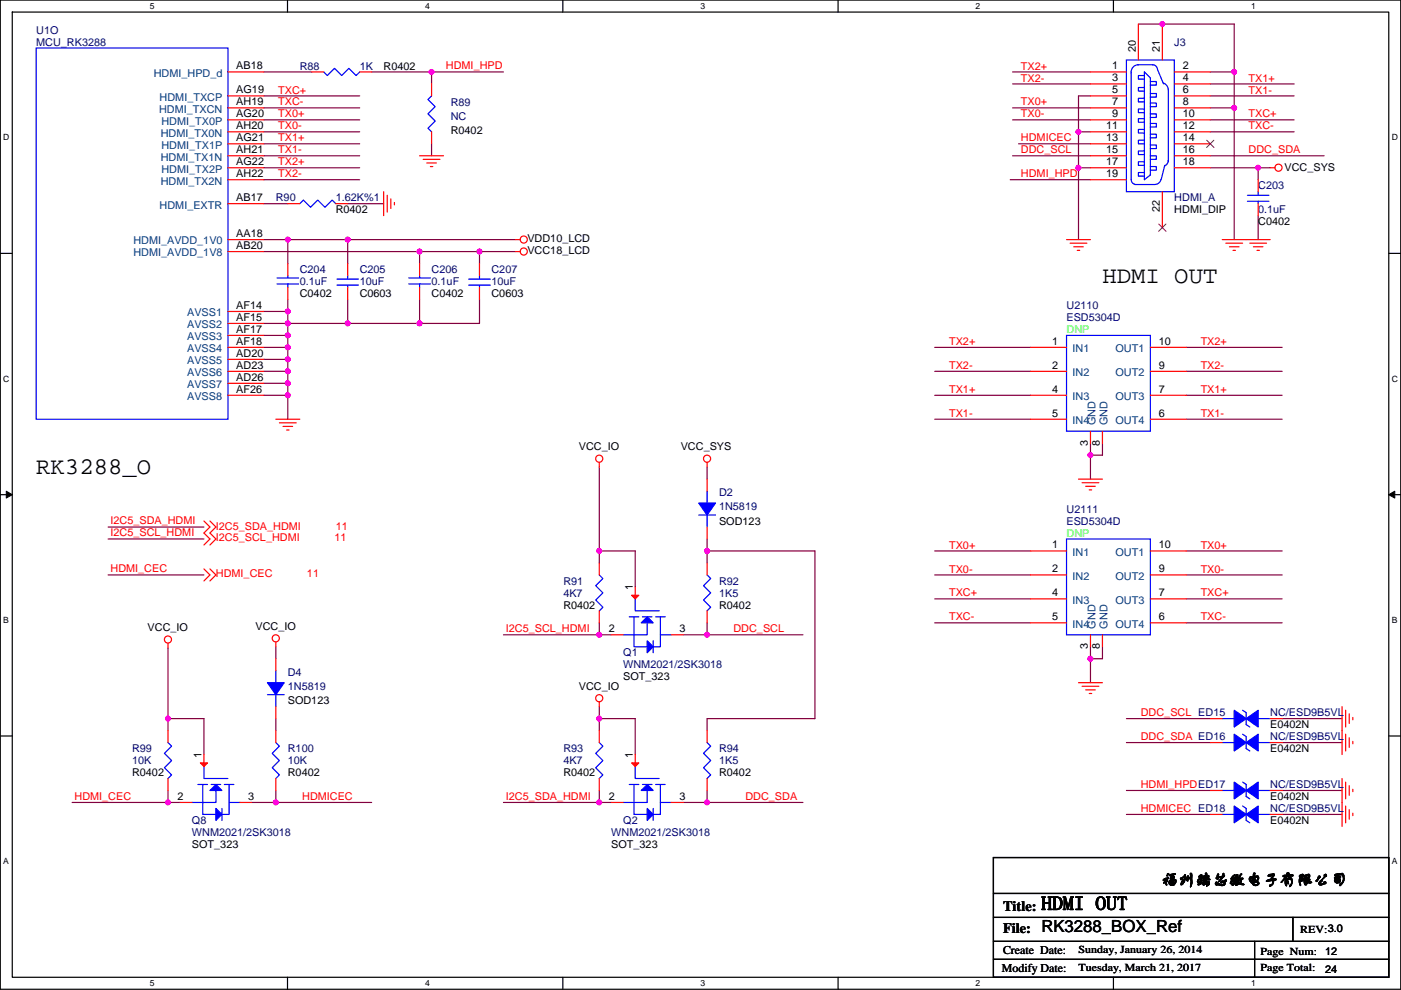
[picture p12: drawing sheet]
<svg xmlns="http://www.w3.org/2000/svg" width="297mm" height="210mm" viewBox="0 0 297 210" stroke-linecap="round" stroke-linejoin="round" font-family="sans-serif">
<path d="M.1 0h296.9v209.8h-296.9zM2.6 2.6h291.8v204.7h-291.8z" fill="none" stroke="#000" stroke-width=".25"/>
<g fill="#fff">
<path d="M31.8 .3h1v2h-1z"/>
<path d="M31.8 207.5h1v2.1h-1z"/>
</g>
<path d="M61 0v2.6M61 207.3v2.5" fill="none" stroke="#000" stroke-width=".25"/>
<g fill="#fff">
<path d="M90.1 .3h1v2h-1z"/>
<path d="M90.1 207.5h1v2.1h-1z"/>
</g>
<path d="M119.3 0v2.6M119.3 207.3v2.5" fill="none" stroke="#000" stroke-width=".25"/>
<g fill="#fff">
<path d="M148.5 .3h1v2h-1z"/>
<path d="M148.5 207.5h1v2.1h-1z"/>
</g>
<path d="M177.7 0v2.6M177.7 207.3v2.5" fill="none" stroke="#000" stroke-width=".25"/>
<g fill="#fff">
<path d="M206.9 .3h1v2h-1z"/>
<path d="M206.9 207.5h1v2.1h-1z"/>
</g>
<path d="M236.1 0v2.6M236.1 207.3v2.5" fill="none" stroke="#000" stroke-width=".25"/>
<g fill="#fff">
<path d="M265.2 .3h1v2h-1z"/>
<path d="M265.2 207.5h1v2.1h-1z"/>
<path d="M.7 28.2h1.3v2h-1.3z"/>
<path d="M295.1 28.2h1.3v2h-1.3z"/>
<path d="M.7 79.3h1.3v2.1h-1.3z"/>
<path d="M295.1 79.3h1.3v2.1h-1.3z"/>
</g>
<path d="M.1 53.7h2.5M294.4 53.7h2.6" fill="none" stroke="#000" stroke-width=".25"/>
<g fill="#fff">
<path d="M.7 130.5h1.2v2h-1.2z"/>
<path d="M295.1 130.5h1.2v2h-1.2z"/>
</g>
<path d="M.1 104.9h2.5M294.4 104.9h2.6" fill="none" stroke="#000" stroke-width=".25"/>
<path d="M1.3 104.2l1.3 .7-1.3 .7zM294.4 104.9l1.3-.7v1.4z" fill="#000" stroke="#000" stroke-width=".21"/>
<g fill="#fff">
<path d="M.7 181.7h1.2v2h-1.2z"/>
<path d="M295.1 181.7h1.2v2h-1.2z"/>
</g>
<path d="M.1 156.1h2.5M294.4 156.1h2.6M210.6 181.9h83.8v25.4h-83.8zM210.6 189.5h83.8M210.6 194.6h83.8M210.6 199.7h83.8M266 199.7v7.6M274.1 194.6v5.1M210.6 203.5h83.8" fill="none" stroke="#000" stroke-width=".25"/>
<g fill="none" stroke="#800040" stroke-width=".25">
<path d="M55.9 15.3h10.2M78.8 15.3h12.7v2.5M91.5 15.3h15.2M214.7 15.3h16.5M214.7 17.8h16.5M241.4 5.1h20.3v10.2M256.6 17.8h17.8M256.6 15.3h5.1M261.7 15.3v7.6M55.9 22.9h20.4M55.9 20.3h20.4M55.9 33h20.4"/>
<path d="M55.9 30.5h20.4M55.9 28h20.4M55.9 25.4h20.4M55.9 38.1h20.4M55.9 35.6h20.4M91.5 30.5v2.5M214.2 38.1h17M214.7 22.9h16.5M214.7 25.4h16.5M214.7 33h16.5M216 30.5h15.2M228.7 28h2.5"/>
<path d="M228.7 35.6h2.5M228.7 35.6v15.2M228.7 28v7.6M231.2 20.3h-2.5v7.7M256.6 35.6h12.7M256.6 28h17.8M256.6 25.4h17.8M256.6 33h24.1M256.6 20.3h17.8M256.6 22.9h5.1M261.7 22.9v27.9M266.8 35.6v2.5"/>
<path d="M55.9 53.4h33.1M55.9 43.2h5.1M55.9 50.8h5.1M61 50.8h12.7v5.1M61 50.8v5.1M73.7 43.2h7.6M73.7 50.8h35.6M89 53.4h12.7M89 53.4v2.5M101.7 53.4v2.5M101.7 53.4h7.6M266.8 45.7v5.1"/>
<path d="M55.9 68.6h5.1M55.9 71.1h5.1v2.6M55.9 73.7h5.1M55.9 76.2h5.1v2.6M55.9 78.8h5.1M61 68.6v2.5M61 73.7v2.5M61 78.8v2.5M61 66.1v2.5M61 63.5v2.6h-5.1M73.7 63.5v5.1h-12.7M73.7 68.6h15.3"/>
<path d="M89 63.5v5.1M101.7 63.5v5.1h-12.7M198.2 78.8h20.3M198.2 73.7h20.3M251.5 73.7h20.3M251.5 78.8h20.3M55.9 81.3h5.1M55.9 83.8h5.1v5.1M61 81.3v2.5M127.1 99.1v17.8M149.9 99.1v2.5M198.2 88.9h20.3"/>
<path d="M198.2 83.8h20.3M231.2 96.5v5.1M231.2 94v2.5M233.7 94v2.5h-2.5M251.5 83.8h20.3M251.5 88.9h20.3M22.9 114.3h20.3M22.9 111.8h20.3M127.1 116.9h7.6v7.6M127.1 116.9v2.5M149.9 116.9h22.9v35.5h-22.9v2.6M149.9 114.3v2.6"/>
<path d="M149.9 116.9v2.5M198.2 116.9h20.3M251.5 116.9h20.3M22.9 121.9h20.3M35.6 137.4v15M58.5 137.2v2.5M106.7 134.6h20.4M127.1 132.1v2.5M127.1 134.6h2.5M144.8 134.6h5.1M149.9 134.6h20.3M149.9 132.1v2.5"/>
<path d="M198.2 121.9h20.3M198.2 127h20.3M198.2 132.1h20.3M231.2 137.2v2.5M231.2 139.7v5.1M233.7 137.2v2.5h-2.5M251.5 127h20.3M251.5 121.9h20.3M251.5 132.1h20.3M35.6 152.4h7.6v7.6M35.6 152.4v2.6M58.5 152.4v2.6"/>
<path d="M127.1 149.9v2.5M127.1 152.4h7.6v7.6M127.1 152.4v2.6M238.8 152.4h17.8M238.8 157.5h17.8M271.8 157.5h12.7M271.8 152.4h12.7M15.3 170.2h20.3M35.6 170.2h2.6M35.6 167.7v2.5M53.4 170.2h5.1M58.5 167.7v2.5"/>
<path d="M58.5 170.2h20.3M106.7 170.2h20.4M127.1 167.7v2.5M127.1 170.2h2.5M144.8 170.2h5.1M149.9 167.7v2.5M149.9 170.2h20.3M238.8 167.7h17.8M238.8 172.7h17.8M271.8 167.7h12.7M271.8 172.7h12.7"/>
</g>
<g fill="#f0f" stroke="#f0f" stroke-width=".25">
<circle cx="61" cy="71.1" r=".5"/>
<circle cx="61" cy="68.6" r=".5"/>
<circle cx="61" cy="76.2" r=".5"/>
<circle cx="61" cy="73.7" r=".5"/>
<circle cx="61" cy="81.3" r=".5"/>
<circle cx="61" cy="78.7" r=".5"/>
<circle cx="61" cy="83.8" r=".5"/>
<circle cx="61" cy="50.8" r=".5"/>
<circle cx="88.9" cy="68.6" r=".5"/>
<circle cx="73.7" cy="68.6" r=".5"/>
<circle cx="88.9" cy="53.3" r=".5"/>
<circle cx="261.7" cy="22.9" r=".5"/>
<circle cx="261.7" cy="15.2" r=".5"/>
<circle cx="246.4" cy="5.1" r=".5"/>
<circle cx="266.7" cy="35.6" r=".5"/>
<circle cx="228.6" cy="35.6" r=".5"/>
<circle cx="228.6" cy="27.9" r=".5"/>
<circle cx="149.9" cy="116.8" r=".5"/>
<circle cx="127" cy="134.6" r=".5"/>
<circle cx="149.9" cy="134.6" r=".5"/>
<circle cx="149.9" cy="170.2" r=".5"/>
<circle cx="127" cy="116.8" r=".5"/>
<circle cx="127" cy="170.2" r=".5"/>
<circle cx="61" cy="66" r=".5"/>
<circle cx="101.6" cy="53.3" r=".5"/>
<circle cx="91.5" cy="15.2" r=".5"/>
<circle cx="73.7" cy="50.8" r=".5"/>
<circle cx="35.6" cy="170.2" r=".5"/>
<circle cx="35.6" cy="152.4" r=".5"/>
<circle cx="58.5" cy="170.2" r=".5"/>
<circle cx="231.2" cy="139.7" r=".5"/>
<circle cx="231.2" cy="96.5" r=".5"/>
<circle cx="127" cy="152.4" r=".5"/>
</g>
<g fill="none" stroke="#f00" stroke-width=".25">
<path d="M48.3 15.3h7.6M66.1 15.3h2.5M76.3 15.3h2.5M91.5 17.8v2.5M231.2 15.3h7.6M231.2 17.8h7.6M241.4 5.1v7.6M246.4 5.1v7.6M249 15.3h7.6M249 17.8h7.6M48.3 35.6h7.6M48.3 38.1h7.6"/>
<path d="M48.3 33h7.6M48.3 25.4h7.6M48.3 30.5h7.6M48.3 28h7.6M48.3 22.9h7.6M48.3 20.3h7.6M89 33h5M89.7 33.8h3.6M90.5 34.6h2M91.2 35.3h.6M91.5 28v2.5M231.2 20.3h7.6"/>
<path d="M231.2 22.9h7.6M231.2 25.4h7.6M231.2 28h7.6M231.2 30.5h7.6M231.2 33h7.6M231.2 35.6h7.6M231.2 38.1h7.6M249 20.3h7.6M249 22.9h7.6M249 25.4h7.6M249 28h7.6M249 30.5h7.6"/>
<path d="M249 33h7.6M249 35.6h7.6M266.8 38.1v2.6M269.3 35.6h1M48.3 53.4h7.6M48.3 50.8h7.6M48.3 43.2h7.6M61 55.9v2.5M61 43.2h2.6M71.2 43.2h2.5M73.7 55.9v2.5M81.3 40.7v5"/>
<path d="M82.1 41.4v3.6M82.9 42.2v2M83.6 42.9v.6M89 55.9v2.5M101.7 55.9v2.5M109.3 50.8h1M109.3 53.4h1M226.1 50.8h5.1M226.9 51.6h3.5M227.6 52.3h2.1M228.4 53.1h.5M246.4 40.7v7.6"/>
<path d="M259.1 50.8h10.2M259.9 51.6h3.6M260.7 52.3h2M261.4 53.1h.5M265 51.6h3.5M265.7 52.3h2.1M266.5 53.1h.5M266.8 43.2v2.5M48.3 66.1h7.6M48.3 68.6h7.6M48.3 71.1h7.6M48.3 73.7h7.6"/>
<path d="M48.3 76.2h7.6M48.3 78.8h7.6M61 61v2.5M73.7 61v2.5M89 61v2.5M101.7 61v2.5M218.5 73.7h7.6M218.5 78.8h7.6M243.9 78.8h7.6M243.9 73.7h7.6M48.3 81.3h7.6M48.3 83.8h7.6"/>
<path d="M58.5 88.9h5.1M59.2 89.7h3.6M60 90.4h2M60.8 91.2h.5M127.1 98.1v1M149.9 98.1v1M218.5 83.8h7.6M218.5 88.9h7.6M231.2 91.5v2.5M233.7 91.5v2.5M243.9 88.9h7.6M243.9 83.8h7.6"/>
<path d="M43.2 110.5l1.3 1.3-1.3 1.3 1.3 1.2-1.3 1.3M44.5 110.5l1.3 1.3-1.3 1.3 1.3 1.2-1.3 1.3M127.1 119.4v2.5M149.9 119.4v2.5M149.9 101.6v2.6M149.9 111.8v2.5M218.5 116.9h7.6M228.7 101.6h5M229.4 102.4h3.6M230.2 103.1h2M230.9 103.9h.6M243.9 116.9h7.6"/>
<path d="M35.6 136.4v1M43.2 120.7l1.3 1.2-1.3 1.3M44.5 120.7l1.3 1.2-1.3 1.3M58.5 136.2v1M58.5 139.7v2.6M127.1 129.6v2.5M129.6 134.6h2.5M134.7 124.5v2.5M142.3 134.6h2.5M149.9 129.6v2.5M218.5 121.9h7.6M218.5 127h7.6"/>
<path d="M218.5 132.1h7.6M231.2 134.6v2.6M233.7 134.6v2.6M243.9 132.1h7.6M243.9 127h7.6M243.9 121.9h7.6M35.6 155v2.5M58.5 149.9v2.5M58.5 155v2.5M127.1 148.9v1M127.1 155v2.5M149.9 155v2.5"/>
<path d="M228.7 144.8h5M229.4 145.6h3.6M230.2 146.3h2M230.9 147.1h.6M256.6 157.5h2.5M256.6 152.4h2.5M269.3 157.5h2.5M269.3 152.4h2.5M284.5 149.9v10.1M285.3 150.6v3.6M285.3 155.7v3.6M286.1 151.4v2"/>
<path d="M286.1 156.5v2M286.8 152.2v.5M286.8 157.2v.6M35.6 165.1v2.6M38.2 170.2h2.5M43.2 160v2.6M50.9 170.2h2.5M58.5 165.1v2.6M127.1 165.1v2.6M129.6 170.2h2.5M134.7 160v2.6M142.3 170.2h2.5"/>
<path d="M149.9 165.1v2.6M256.6 172.7h2.5M256.6 167.7h2.5M269.3 172.7h2.5M269.3 167.7h2.5M284.5 165.1v10.2M285.3 171v3.5M285.3 165.9v3.5M286.1 171.7v2.1M286.1 166.6v2.1M286.8 172.5v.5M286.8 167.4v.5"/>
<circle cx="271.1" cy="35.6" r=".76"/>
<circle cx="111" cy="53.3" r=".76"/>
<circle cx="111" cy="50.8" r=".76"/>
<circle cx="127" cy="97.3" r=".76"/>
<circle cx="149.9" cy="97.3" r=".76"/>
<circle cx="35.6" cy="135.6" r=".76"/>
<circle cx="58.5" cy="135.4" r=".76"/>
<circle cx="127" cy="148.1" r=".76"/>
</g>
<g fill="none" stroke="#00f" stroke-width=".25">
<path d="M7.7 10.2h40.6v78.7h-40.6zM68.6 15.3h.1M68.6 15.3l.8 .7 1.5-1.5 1.6 1.5 1.5-1.5 1.5 1.5 .8-.7M76.3 15.3h.1M238.8 12.7h10.2v28h-10.2zM239.8 15.3v22.8a.98 .98 0 0 0 .8 1M241.1 13.7h3.3a1.01 1.01 0 0 1 1 1l1.3 3.1M241.3 13.7a1.51 1.51 0 0 0-1.4 1.8M242.6 15.3l1.3 1.2v20.6l-1.3 1zM242.6 16h-1.2v.8h1.2M242.6 18.6h-1.2v.7h1.2M243.9 17.3h1.3v.8h-1.3"/>
<path d="M243.9 19.8h1.3v.8h-1.3M246.7 17.6a1.53 1.53 0 0 1 1 1.5M247.7 19.1v15.2M91.5 20.3l-.8 .8 1.6 1.5-1.6 1.6 1.6 1.5-1.6 1.5 .8 .8M91.5 28h.1M91.5 20.3h.1M240.6 39.1h4.3M242.6 20.8h-1.2v.8h1.2M242.6 23.1h-1.2v.8h1.2M242.6 25.2h-1.2v.7h1.2M242.6 27.5h-1.2v.7h1.2M242.6 29.7h-1.2v.8h1.2"/>
<path d="M242.6 32h-1.2v.8h1.2M242.6 34.3h-1.2v.8h1.2M242.6 36.6h-1.2v.8h1.2M243.9 21.9h1.3v.7h-1.3M243.9 24.2h1.3v.7h-1.3M243.9 26.2h1.3v.7h-1.3M243.9 28.5h1.3v.7h-1.3M243.9 30.8h1.3v.7h-1.3M243.9 33h1.3v.8h-1.3M243.9 35.3h1.3v.8h-1.3M246.1 38.1a1.24 1.24 0 0 1-1.2 1M246.9 35.1l-.7 3"/>
<path d="M247.7 34a1.26 1.26 0 0 1-.8 1.2M58.7 58.9h4.6M61 58.4v.5M63.6 43.2l.7-.8 1.5 1.6 1.6-1.6 1.5 1.6 1.5-1.6 .8 .8M63.6 43.2h.1M71.2 43.2h.1M71.4 59.2h4.6M73.7 58.4v.8M86.7 58.9h4.5M89 58.4v.5M99.4 59.2h4.5M101.7 58.4v.8"/>
<path d="M264.5 41.4h4.5M264.5 42.7h4.5M266.8 42.7v.5M266.8 40.7v.7M58.7 60.2h4.6M61 60.2v.8M71.4 60.5h4.6M73.7 60.5v.5M86.7 60.2h4.5M89 60.2v.8M99.4 60.5h4.5M101.7 60.5v.5"/>
<path d="M226.1 71.1h17.8v20.4h-17.8zM148.1 109.2h3.6M149.9 104.2v2.5M149.9 109.2v2.6M226.1 114.3h17.8v20.3h-17.8zM127.1 121.9l.7 .8-1.5 1.5 1.5 1.6-1.5 1.5 1.5 1.5-.7 .8M133.4 130.8h2M134.4 130.8v6.4h2.8M134.7 127v2.6h5.1M136.2 130.8h2M137.2 132.1v2.5h-5.1M138.5 135.9v2.6"/>
<path d="M139 130.8h2M140 134.6h2.3M140 130.8v6.4h-1.5M149.9 121.9l.8 .8-1.5 1.5 1.5 1.6-1.5 1.5 1.5 1.5-.8 .8M35.6 157.5l.8 .8-1.5 1.5 1.5 1.5-1.5 1.5 1.5 1.6-.8 .7M56.7 147.3h3.6M58.5 157.5l.7 .8-1.5 1.5 1.5 1.5-1.5 1.5 1.5 1.6-.7 .7M58.5 142.3v2.5M58.5 147.3v2.6M127.1 157.5l.7 .8-1.5 1.5 1.5 1.5-1.5 1.5 1.5 1.6-.7 .7M149.9 157.5l.8 .8-1.5 1.5 1.5 1.5-1.5 1.5 1.5 1.6-.8 .7M259.1 157.5h2.6"/>
<path d="M259.1 152.4h2.6M263.5 155.7l.7 .5v2.6l.8 .5M263.5 150.6l.7 .6v2.5l.8 .5M266.8 157.5h2.5M266.8 152.4h2.5M42 166.4h2M43 166.4v6.3h2.8M43.2 162.6v2.5h5.1M44.8 166.4h2M45.8 167.7v2.5h-5.1M47.1 171.5v2.5M47.6 166.4h2"/>
<path d="M48.6 166.4v6.3h-1.5M48.6 170.2h2.3M133.4 166.4h2M134.4 166.4v6.3h2.8M134.7 162.6v2.5h5.1M136.2 166.4h2M137.2 167.7v2.5h-5.1M138.5 171.5v2.5M139 166.4h2M140 170.2h2.3M140 166.4v6.3h-1.5M259.1 172.7h2.6"/>
<path d="M259.1 167.7h2.6M263.5 171l.7 .5v2.5l.8 .5M263.5 165.9l.7 .5v2.5l.8 .5M266.8 172.7h2.5M266.8 167.7h2.5"/>
</g>
<g fill="#00f" stroke="#00f" stroke-width=".25">
<path d="M261.7 155.7l2.5 1.8-2.5 1.8z" fill-rule="evenodd"/>
<path d="M264.2 157.5l2.6-1.8v3.6z" fill-rule="evenodd"/>
<path d="M137.2 166.4l1.3 1.3h-2.5z" fill-rule="evenodd"/>
<path d="M137.2 171.5l1.3 1.2-1.3 1.3z" fill-rule="evenodd"/>
<path d="M261.7 150.6l2.5 1.8-2.5 1.8z" fill-rule="evenodd"/>
<path d="M264.2 152.4l2.6-1.8v3.6z" fill-rule="evenodd"/>
<path d="M261.7 171l2.5 1.7-2.5 1.8z" fill-rule="evenodd"/>
<path d="M264.2 172.7l2.6-1.7v3.5z" fill-rule="evenodd"/>
<path d="M148.1 106.7h3.6l-1.8 2.5z" fill-rule="evenodd"/>
<path d="M261.7 165.9l2.5 1.8-2.5 1.7z" fill-rule="evenodd"/>
<path d="M264.2 167.7l2.6-1.8v3.5z" fill-rule="evenodd"/>
<path d="M137.2 130.8l1.3 1.3h-2.5z" fill-rule="evenodd"/>
<path d="M137.2 135.9l1.3 1.3-1.3 1.3z" fill-rule="evenodd"/>
<path d="M56.7 144.8h3.6l-1.8 2.5z" fill-rule="evenodd"/>
<path d="M45.8 166.4l1.3 1.3h-2.6z" fill-rule="evenodd"/>
<path d="M45.8 171.5l1.3 1.2-1.3 1.3z" fill-rule="evenodd"/>
</g>
<path d="M255.8 29.7l1.6 1.6M257.4 29.7l-1.6 1.6M245.7 47.5l1.5 1.6M247.2 47.5l-1.5 1.6" fill="none" stroke="#804000" stroke-width=".21"/>
<g fill="#f00" stroke="#f00" stroke-width=".25">
<path d="M133.9 161.8h1.5l-.7 .8z"/>
<path d="M133.9 126.3h1.5l-.7 .7z"/>
<path d="M42.5 161.8h1.5l-.8 .8z"/>
</g>
<g font-size="5.1">
<text x="233.7" y="59.9">HDMI OUT</text>
<text x="7.7" y="100.6">RK3288_O</text>
</g>
<text font-size="4.1" x="220.8" y="193">HDMI OUT</text>
<g font-size="3.6">
<text x="246.2" y="187.7">福州瑞芯微电子有限公司</text>
<text x="220.8" y="197.8">RK3288_BOX_Ref</text>
</g>
<g font-size="3">
<text x="212.7" y="193.3">Title:</text>
<text x="212.7" y="197.9">File:</text>
</g>
<g font-size="2.5">
<text x="212.7" y="202.4">Create Date:</text>
<text x="212.4" y="206.2">Modify Date:</text>
</g>
<g font-size="2.3" fill="#000080">
<text x="7.7" y="7.2">U1O</text>
<text x="7.7" y="9.7">MCU_RK3288</text>
<text x="249" y="9.7">J3</text>
<text x="63.6" y="14.8">R88</text>
<text x="76.3" y="14.8">1K</text>
<text x="95.6" y="22.4">R89</text>
<text x="95.6" y="25.4">NC</text>
<text x="266.8" y="40.2">C203</text>
<text x="58.5" y="42.7">R90</text>
<text x="71.2" y="42.7">1.62K%1</text>
<text x="249" y="42.7">HDMI_A</text>
<text x="266.8" y="45.3">0.1uF</text>
<text x="63.6" y="58">C204</text>
<text x="76.3" y="58">C205</text>
<text x="91.5" y="58">C206</text>
<text x="104.2" y="58">C207</text>
<text x="63.6" y="60.5">0.1uF</text>
<text x="76.3" y="60.5">10uF</text>
<text x="91.5" y="60.5">0.1uF</text>
<text x="104.2" y="60.5">10uF</text>
<text x="226.1" y="65.6">U2110</text>
<text x="226.1" y="68.1">ESD5304D</text>
<text x="152.5" y="105.2">D2</text>
<text x="152.5" y="108.2">1N5819</text>
<text x="226.1" y="108.8">U2111</text>
<text x="226.1" y="111.3">ESD5304D</text>
<text x="119.4" y="124">R91</text>
<text x="152.5" y="124">R92</text>
<text x="119.4" y="126.5">4K7</text>
<text x="152.5" y="126.5">1K5</text>
<text x="61" y="143.3">D4</text>
<text x="132.1" y="139.2">Q1</text>
<text x="132.1" y="141.8">WNM2021/2SK3018</text>
<text x="61" y="146.3">1N5819</text>
<text x="269.3" y="151.9">NC/ESD9B5VL</text>
<text x="28" y="159.6">R99</text>
<text x="61" y="159.6">R100</text>
<text x="119.4" y="159.6">R93</text>
<text x="152.5" y="159.6">R94</text>
<text x="269.3" y="157">NC/ESD9B5VL</text>
<text x="28" y="162.1">10K</text>
<text x="61" y="162.1">10K</text>
<text x="119.4" y="162.1">4K7</text>
<text x="152.5" y="162.1">1K5</text>
<text x="269.3" y="167.2">NC/ESD9B5VL</text>
<text x="269.3" y="172.3">NC/ESD9B5VL</text>
<text x="40.7" y="174.8">Q8</text>
<text x="40.7" y="177.3">WNM2021/2SK3018</text>
<text x="129.6" y="177.3">WNM2021/2SK3018</text>
<text x="132.1" y="174.8">Q2</text>
</g>
<g font-size="2.3">
<text x="240.8" y="10.9" transform="rotate(-90 240.8 10.9)">20</text>
<text x="245.9" y="10.9" transform="rotate(-90 245.9 10.9)">21</text>
<text x="50.1" y="14.7">AB18</text>
<text x="81.3" y="14.8">R0402</text>
<text x="235.8" y="14.7">1</text>
<text x="235.8" y="17.3">3</text>
<text x="250.8" y="14.7">2</text>
<text x="250.8" y="17.3">4</text>
<text x="50.1" y="19.8">AG19</text>
<text x="50.1" y="22.4">AH19</text>
<text x="235.8" y="19.8">5</text>
<text x="235.8" y="22.4">7</text>
<text x="250.8" y="19.8">6</text>
<text x="250.8" y="22.4">8</text>
<text x="50.1" y="27.4">AH20</text>
<text x="50.1" y="24.9">AG20</text>
<text x="50.1" y="30">AG21</text>
<text x="95.6" y="28.5">R0402</text>
<text x="234.5" y="27.4">11</text>
<text x="234.5" y="30">13</text>
<text x="235.8" y="24.9">9</text>
<text x="250.8" y="24.9">10</text>
<text x="250.8" y="27.4">12</text>
<text x="250.8" y="30">14</text>
<text x="50.1" y="32.5">AH21</text>
<text x="50.1" y="35.1">AG22</text>
<text x="234.5" y="32.5">15</text>
<text x="234.5" y="35.1">17</text>
<text x="250.8" y="32.5">16</text>
<text x="250.8" y="35.1">18</text>
<text x="50.1" y="37.6">AH22</text>
<text x="234.5" y="37.6">19</text>
<text x="272.3" y="36.4">VCC_SYS</text>
<text x="50.1" y="42.7">AB17</text>
<text x="71.2" y="45.3">R0402</text>
<text x="245.9" y="45" transform="rotate(-90 245.9 45)">22</text>
<text x="249" y="45.3">HDMI_DIP</text>
<text x="266.8" y="47.8">C0402</text>
<text x="50.1" y="52.8">AB20</text>
<text x="50.1" y="50.3">AA18</text>
<text x="111.8" y="51.4">VDD10_LCD</text>
<text x="111.8" y="53.9">VCC18_LCD</text>
<text x="50.1" y="65.5">AF14</text>
<text x="63.6" y="63">C0402</text>
<text x="76.3" y="63">C0603</text>
<text x="91.5" y="63">C0402</text>
<text x="104.2" y="63">C0603</text>
<text x="50.1" y="68.1">AF15</text>
<text x="50.1" y="70.6">AF17</text>
<text x="50.1" y="73.2">AF18</text>
<text x="50.1" y="75.7">AD20</text>
<text x="223.1" y="73.2">1</text>
<text x="245.7" y="73.2">10</text>
<text x="50.1" y="78.2">AD23</text>
<text x="50.1" y="80.8">AD26</text>
<text x="50.1" y="83.3">AF26</text>
<text x="223.1" y="78.2">2</text>
<text x="223.1" y="83.3">4</text>
<text x="245.7" y="83.3">7</text>
<text x="245.7" y="78.2">9</text>
<text x="223.1" y="88.4">5</text>
<text x="245.7" y="88.4">6</text>
<text x="122.7" y="95.5">VCC_IO</text>
<text x="144.3" y="95.5">VCC_SYS</text>
<text x="230.7" y="94.5" transform="rotate(-90 230.7 94.5)">3</text>
<text x="233.2" y="94.5" transform="rotate(-90 233.2 94.5)">8</text>
<text x="152.5" y="111.3">SOD123</text>
<text x="223.1" y="116.3">1</text>
<text x="245.7" y="116.3">10</text>
<text x="134.2" y="125.2" transform="rotate(-90 134.2 125.2)">1</text>
<text x="223.1" y="121.4">2</text>
<text x="245.7" y="121.4">9</text>
<text x="119.4" y="129.1">R0402</text>
<text x="152.5" y="129.1">R0402</text>
<text x="223.1" y="126.5">4</text>
<text x="223.1" y="131.6">5</text>
<text x="245.7" y="131.6">6</text>
<text x="245.7" y="126.5">7</text>
<text x="31.3" y="133.9">VCC_IO</text>
<text x="54.2" y="133.6">VCC_IO</text>
<text x="129.1" y="134.1">2</text>
<text x="144.1" y="134.1">3</text>
<text x="230.7" y="137.7" transform="rotate(-90 230.7 137.7)">3</text>
<text x="233.2" y="137.7" transform="rotate(-90 233.2 137.7)">8</text>
<text x="61" y="149.4">SOD123</text>
<text x="122.7" y="146.3">VCC_IO</text>
<text x="132.1" y="144.3">SOT_323</text>
<text x="269.3" y="154.5">E0402N</text>
<text x="42.7" y="160.8" transform="rotate(-90 42.7 160.8)">1</text>
<text x="134.2" y="160.8" transform="rotate(-90 134.2 160.8)">1</text>
<text x="269.3" y="159.6">E0402N</text>
<text x="28" y="164.6">R0402</text>
<text x="61" y="164.6">R0402</text>
<text x="119.4" y="164.6">R0402</text>
<text x="152.5" y="164.6">R0402</text>
<text x="37.7" y="169.7">2</text>
<text x="52.6" y="169.7">3</text>
<text x="129.1" y="169.7">2</text>
<text x="144.1" y="169.7">3</text>
<text x="269.3" y="169.7">E0402N</text>
<text x="40.7" y="179.9">SOT_323</text>
<text x="129.6" y="179.9">SOT_323</text>
<text x="269.3" y="174.8">E0402N</text>
<text x="275.7" y="197.9">REV:3.0</text>
<text x="228.7" y="202.2">Sunday, January 26, 2014</text>
<text x="267.3" y="202.5">Page Num:</text>
<text x="281" y="202.5">12</text>
<text x="228.7" y="206">Tuesday, March 21, 2017</text>
<text x="267.3" y="206">Page Total:</text>
<text x="281" y="206.3">24</text>
</g>
<g font-size="2.3" fill="#004080">
<text x="32.6" y="16.3">HDMI_HPD_d</text>
<text x="33.7" y="23.9">HDMI_TXCN</text>
<text x="33.8" y="21.4">HDMI_TXCP</text>
<text x="34.1" y="29">HDMI_TX0N</text>
<text x="34.2" y="26.5">HDMI_TX0P</text>
<text x="34.1" y="34.1">HDMI_TX1N</text>
<text x="34.2" y="31.5">HDMI_TX1P</text>
<text x="34.1" y="39.2">HDMI_TX2N</text>
<text x="34.2" y="36.6">HDMI_TX2P</text>
<text x="33.8" y="44.2">HDMI_EXTR</text>
<text x="28.3" y="51.9">HDMI_AVDD_1V0</text>
<text x="28.3" y="54.4">HDMI_AVDD_1V8</text>
<text x="39.7" y="67.1">AVSS1</text>
<text x="39.7" y="69.6">AVSS2</text>
<text x="39.7" y="72.2">AVSS3</text>
<text x="39.7" y="74.7">AVSS4</text>
<text x="39.7" y="77.3">AVSS5</text>
<text x="227.4" y="74.7">IN1</text>
<text x="236.5" y="74.7">OUT1</text>
<text x="39.7" y="79.8">AVSS6</text>
<text x="39.7" y="82.3">AVSS7</text>
<text x="227.4" y="79.8">IN2</text>
<text x="236.5" y="79.8">OUT2</text>
<text x="39.7" y="84.9">AVSS8</text>
<text x="227.4" y="84.9">IN3</text>
<text x="227.4" y="90">IN4</text>
<text x="236.5" y="90">OUT4</text>
<text x="236.5" y="84.9">OUT3</text>
<text x="232.3" y="90.2" transform="rotate(-90 232.3 90.2)">GND</text>
<text x="234.8" y="90.2" transform="rotate(-90 234.8 90.2)">GND</text>
<text x="227.4" y="117.9">IN1</text>
<text x="236.5" y="117.9">OUT1</text>
<text x="227.4" y="123">IN2</text>
<text x="236.5" y="123">OUT2</text>
<text x="227.4" y="128.1">IN3</text>
<text x="236.5" y="128.1">OUT3</text>
<text x="227.4" y="133.1">IN4</text>
<text x="232.3" y="133.4" transform="rotate(-90 232.3 133.4)">GND</text>
<text x="234.8" y="133.4" transform="rotate(-90 234.8 133.4)">GND</text>
<text x="236.5" y="133.1">OUT4</text>
</g>
<g font-size="2.3" fill="#f00">
<text x="94.5" y="14.6">HDMI_HPD</text>
<text x="216.5" y="17.3">TX2-</text>
<text x="216.5" y="14.8">TX2+</text>
<text x="264.7" y="17.3">TX1+</text>
<text x="59" y="22.4">TXC-</text>
<text x="59" y="19.8">TXC+</text>
<text x="216.5" y="22.4">TX0+</text>
<text x="264.7" y="19.8">TX1-</text>
<text x="59" y="30">TX1+</text>
<text x="59" y="27.5">TX0-</text>
<text x="59" y="24.9">TX0+</text>
<text x="216.5" y="30">HDMICEC</text>
<text x="216.5" y="24.9">TX0-</text>
<text x="264.7" y="27.5">TXC-</text>
<text x="264.7" y="24.9">TXC+</text>
<text x="59" y="32.5">TX1-</text>
<text x="59" y="35.1">TX2+</text>
<text x="216.5" y="32.4">DDC_SCL</text>
<text x="264.7" y="32.4">DDC_SDA</text>
<text x="59" y="37.6">TX2-</text>
<text x="216.5" y="37.5">HDMI_HPD</text>
<text x="201.2" y="73.2">TX2+</text>
<text x="254.6" y="73.2">TX2+</text>
<text x="201.2" y="78.3">TX2-</text>
<text x="201.2" y="83.3">TX1+</text>
<text x="254.6" y="78.3">TX2-</text>
<text x="254.6" y="83.3">TX1+</text>
<text x="201.2" y="88.4">TX1-</text>
<text x="254.6" y="88.4">TX1-</text>
<text x="23.4" y="111.2">I2C5_SDA_HDMI</text>
<text x="23.4" y="113.7">I2C5_SCL_HDMI</text>
<text x="45.8" y="112.3">I2C5_SDA_HDMI</text>
<text x="71.2" y="112.3">11</text>
<text x="45.8" y="114.9">I2C5_SCL_HDMI</text>
<text x="70.9" y="114.9">11</text>
<text x="201.2" y="116.4">TX0+</text>
<text x="254.6" y="116.4">TX0+</text>
<text x="23.4" y="121.3">HDMI_CEC</text>
<text x="45.8" y="122.5">HDMI_CEC</text>
<text x="65.1" y="122.5">11</text>
<text x="201.2" y="121.4">TX0-</text>
<text x="254.6" y="121.4">TX0-</text>
<text x="201.2" y="126.5">TXC+</text>
<text x="201.2" y="131.6">TXC-</text>
<text x="254.6" y="126.5">TXC+</text>
<text x="254.6" y="131.6">TXC-</text>
<text x="107.2" y="134">I2C5_SCL_HDMI</text>
<text x="155.5" y="134">DDC_SCL</text>
<text x="241.9" y="151.8">DDC_SCL ED15</text>
<text x="241.9" y="156.9">DDC_SDA ED16</text>
<text x="241.9" y="167">HDMI_HPDED17</text>
<text x="15.8" y="169.6">HDMI_CEC</text>
<text x="64.1" y="169.7">HDMICEC</text>
<text x="107.2" y="169.6">I2C5_SDA_HDMI</text>
<text x="158" y="169.6">DDC_SDA</text>
<text x="241.9" y="172.2">HDMICEC ED18</text>
</g>
<g font-size="2.3" fill="#0f0">
<text x="226.1" y="70.7">DNP</text>
<text x="226.1" y="113.8">DNP</text>
</g>
<g font-size="1.8">
<text x="31.8" y="1.9">5</text>
<text x="90.1" y="1.9">4</text>
<text x="148.5" y="1.9">3</text>
<text x="206.9" y="1.9">2</text>
<text x="265.2" y="1.9">1</text>
<text x=".7" y="29.8">D</text>
<text x="295.1" y="29.8">D</text>
<text x=".7" y="81">C</text>
<text x="295.1" y="81">C</text>
<text x=".7" y="132.1">B</text>
<text x="295.1" y="132.1">B</text>
<text x=".7" y="183.3">A</text>
<text x="295.1" y="183.3">A</text>
<text x="31.8" y="209.2">5</text>
<text x="90.1" y="209.2">4</text>
<text x="148.5" y="209.2">3</text>
<text x="206.9" y="209.2">2</text>
<text x="265.2" y="209.2">1</text>
</g>
</svg>
